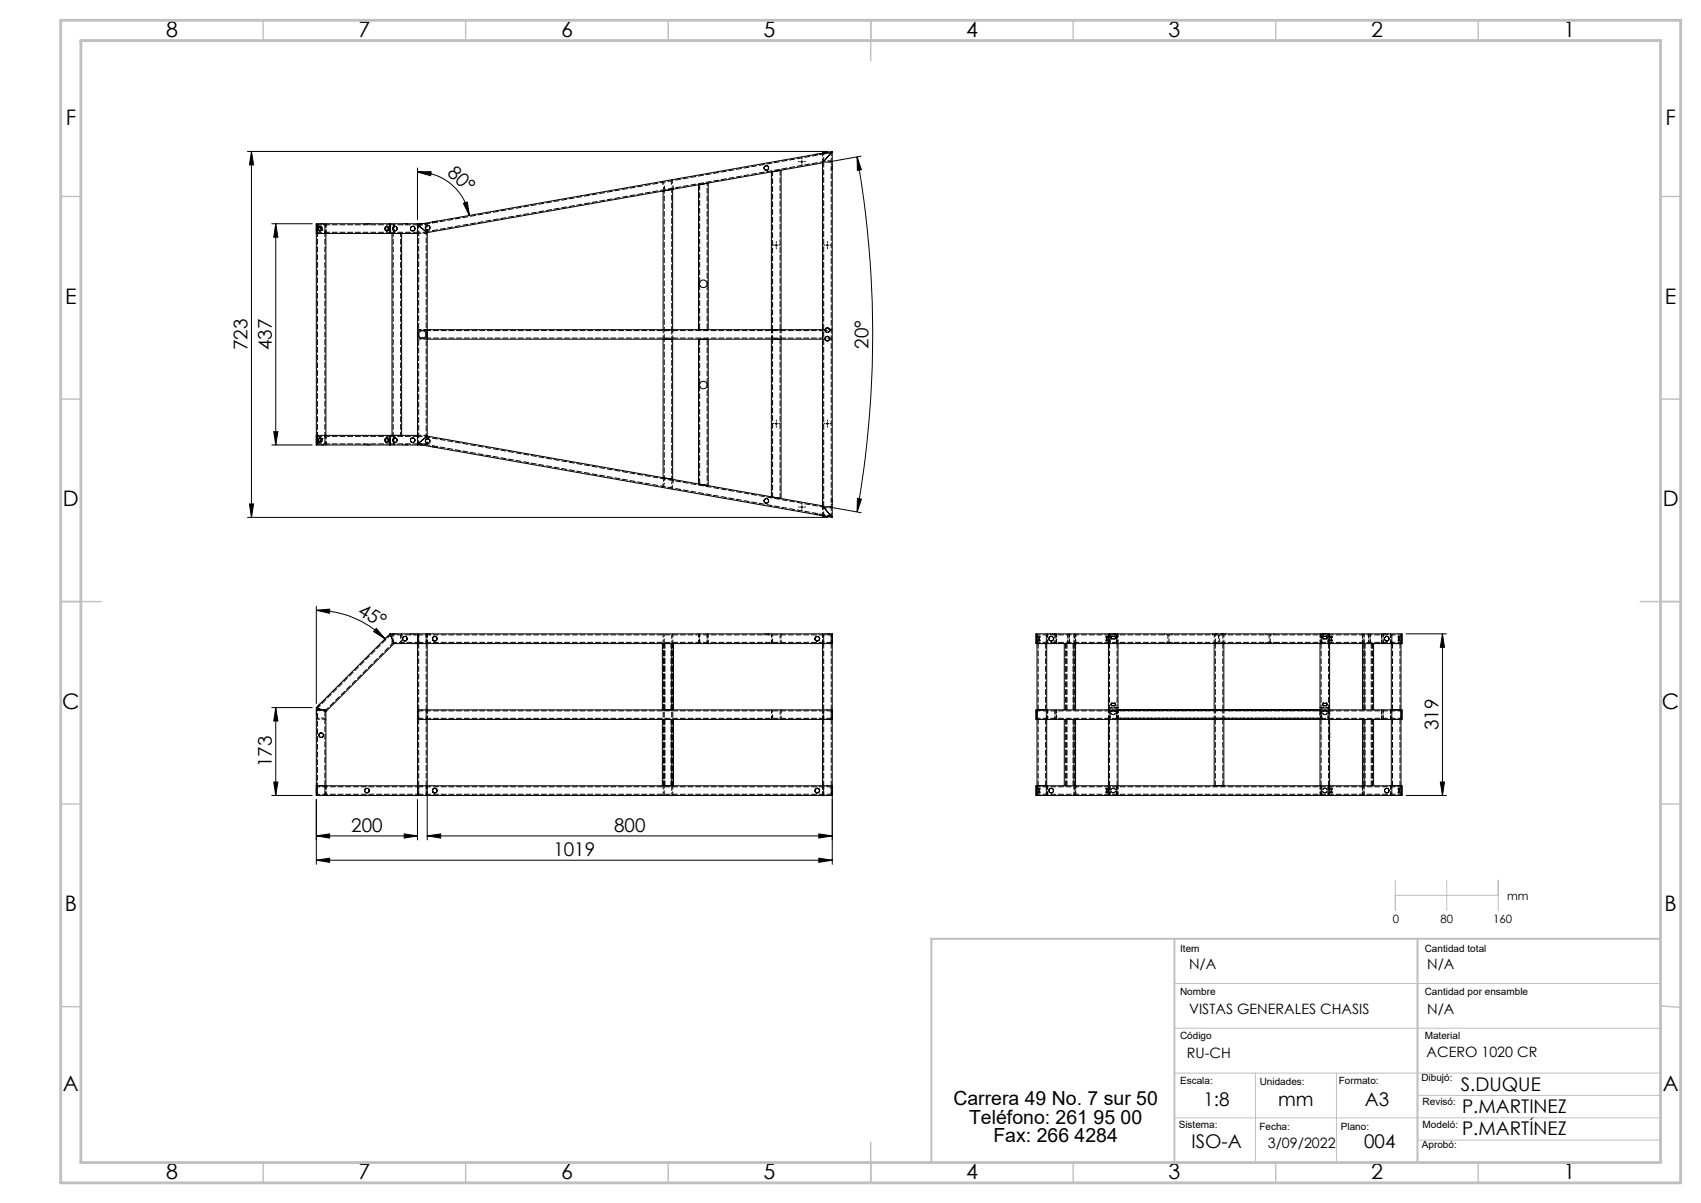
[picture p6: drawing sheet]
<svg xmlns="http://www.w3.org/2000/svg" width="420mm" height="297mm" viewBox="0 0 420 297" stroke-linecap="round" stroke-linejoin="round" font-family="sans-serif">
<g fill="none" stroke="#000" stroke-width=".25">
<path d="M61.1 37.4h143.4M62.1 37.4v90.3M62.1 37.4l.5 3.3h-1zM197.7 39.9h.6M198 39.6v.6M204.2 37.6h-1.1v.2M205.5 37.4v90.3M205.5 37.4l-102.4 18.1 2.4 1.9M205.5 37.4l-2.4 2.8M211.6 38.7l1.1 3.2-1 .1zM211.6 38.7a251.6 251.6 0 0 1 0 87.7M212.6 38.6l-8.5 1.5"/>
<path d="M67.1 55.2h10M68.1 55.2v54.7M68.1 55.2l.5 3.4h-1zM78.1 57.6h25M78.5 56.4a.41 .41 0 0 0 .3 .6 .41 .41 0 0 0 .5-.3M78.8 55.9a.53 .53 0 0 1 .5 .5 .53 .53 0 0 1-.5 .6 .69 .69 0 0 1 0-1.1zM78.9 56l.4 .5M79 55.9a.67 .67 0 0 0 0 1.1M79.3 56.7h.1M79.3 56.2h.1M79.3 56.2a.41 .41 0 0 0-.5-.3 .41 .41 0 0 0-.3 .5M80.5 57.6v49.9"/>
<path d="M95.1 56.4a.4 .4 0 0 0 .2 .6 .4 .4 0 0 0 .5-.3M95.2 56a.47 .47 0 0 1 .6 .4 .47 .47 0 0 1-.6 .5l-.2-.5zM95.5 55.9a.67 .67 0 0 0 0 1.1M95.8 56.7h.1M95.8 56.2h.1M95.8 56.2a.4 .4 0 0 0-.5-.3 .4 .4 0 0 0-.2 .5M96.3 55.2v2.4M96.8 57.6v49.9M97.2 56v.9M99.2 57.6v49.9M103.1 42.5l3.3-.1-.1 1zM103.1 42.5a13 13 0 0 1 12.8 10.7"/>
<path d="M103.1 55.2v54.7M103.1 41.5v12.8M104.2 55.2h-26.1v54.7h26.1M105.5 57.4v50.3M114.4 50.2l1-.3 .5 3.3zM172.5 45.6v35.8M174.9 45.2v36.2M190.5 42.5v38.9M192.9 42v39.4M203.1 40.2v84.7M203.1 40.2l-97.6 17.2M191.3 60.5h.7"/>
<path d="M191.7 60.2v.6M204 60.5h.6M204.3 60.2v.6M103.4 82.4v.3M104.1 83.5h.3M104.1 81.6h.3M105.2 82.4v.3M105.5 83.7h97.6M105.5 81.4h97.6M163.7 81.4v-34.2l2.4-.5v34.7M163.7 83.7v34.3l2.4 .4v-34.7M172.5 83.7v35.8l2.4 .4v-36.2"/>
<path d="M190.5 83.7v39l2.4 .4v-39.4M67.1 109.9h10M67.6 106.6h1l-.5 3.3zM78.1 107.5h25M78.5 108.7a.41 .41 0 0 0 .3 .5 .41 .41 0 0 0 .5-.2M78.8 108.2a.51 .51 0 0 1 .5 .5 .51 .51 0 0 1-.5 .5 .65 .65 0 0 1 0-1zM79 108.1a.67 .67 0 0 0 0 1.1M79.3 109h.1M79.3 108.4h.1M79.3 108.4a.41 .41 0 0 0-.5-.3 .41 .41 0 0 0-.3 .6M79.3 108.6l-.4 .5M95.1 108.7a.4 .4 0 0 0 .2 .5 .4 .4 0 0 0 .5-.2"/>
<path d="M95.3 108.2a.51 .51 0 0 1 .6 .5 .51 .51 0 0 1-.6 .5 .65 .65 0 0 1 0-1zM95.5 108.1a.67 .67 0 0 0 0 1.1M95.8 109h.1M95.8 108.4h.1M95.8 108.4a.4 .4 0 0 0-.5-.3 .4 .4 0 0 0-.2 .6M96.3 107.5v2.4M97.2 108.2v.9M105.5 107.7l-2.4 2 102.4 18M105.5 107.7l97.6 17.2M191.3 104.6h.7M191.7 104.3v.6M204 104.6h.6"/>
<path d="M204.3 104.3v.6M61.1 127.7h143.4M61.6 124.4h1l-.5 3.3zM197.7 125.2h.6M198 124.9v.6M203.1 127.3v.2h1.1M203.1 124.9l2.4 2.8M204.1 125.1l8.5 1.5M211.7 123l1 .2-1.1 3.2zM78.1 149.7v24M78.1 150.7l3.3-.3v1zM78.1 150.7a24.3 24.3 0 0 1 17 7"/>
<path d="M92.9 155.1l2.2 2.6-2.8-1.8zM96.3 156.5h109.2v56.9M96.3 156.5l1 2.4M96.3 156.5l-18.2 18.2M97.3 158.9h108.2M97.3 158.9l-16.8 16.8M103.1 156.5v39.9M105.5 158.9v16.4M107.4 157.1a.57 .57 0 0 0-.6 .6 .57 .57 0 0 0 .6 .6M163.5 158.9v16.4M165.9 158.9v16.4M166.3 158.9v16.4"/>
<path d="M201.8 157.1a.57 .57 0 0 0-.5 .6 .57 .57 0 0 0 .5 .6M203.1 158.9v16.4M255.8 156.5h90.3v2.4h-90.3zM256 158.9v16.4M258.4 158.9v16.4M262.8 158.9v16.4M265.1 158.9v16.4M265.6 158.9v16.4M273.7 158.9v16.4M276 158.9v16.4M299.8 158.9v16.4M302.2 158.9v16.4"/>
<path d="M325.9 158.9v16.4M328.3 158.9v16.4M336.4 158.9v16.4M336.8 158.9v16.4M339.2 158.9v16.4M343.5 158.9v16.4M345.9 158.9v16.4M347.2 156.5h10M356.2 156.5l.5 3.3h-1.1zM356.2 156.5v39.9M67.1 174.7h10M68.1 174.7v21.7"/>
<path d="M68.1 174.7l.5 3.3h-1zM78.1 174.7v21.7h127.4M78.1 174.7l2.4 1M80.5 175.7v18.3M103.1 175.3h102.4M103.1 177.6h102.4M105.5 177.6v16.4M163.5 177.6v16.4M165.9 177.6v16.4M166.3 177.6v16.4M203.1 177.6v16.4M255.8 175.3h90.3v2.3h-90.3z"/>
<path d="M256 177.6v16.4M258.4 177.6v16.4M262.8 177.6v16.4M265.1 177.6v16.4M265.6 177.6v16.4M273.7 177.6v16.4M276 175.2h23.8M276 177.6v16.4M299.8 177.6v16.4M302.2 175.2h23.7M302.2 177.6v16.4M325.9 177.6v16.4"/>
<path d="M328.3 177.6v16.4M336.4 177.6v16.4M336.8 177.6v16.4M339.2 177.6v16.4M343.5 177.6v16.4M345.9 177.6v16.4M67.1 196.4h10M67.6 193.1h1l-.5 3.3zM78.1 197.4v16M78.1 194h127.4M103.1 197.4v10M105.5 195v12.4"/>
<path d="M107.4 194.6a.57 .57 0 0 0-.6 .6 .57 .57 0 0 0 .6 .6M201.8 194.6a.57 .57 0 0 0-.5 .6 .57 .57 0 0 0 .5 .6M255.8 194h90.3v2.4h-90.3zM347.2 196.4h10M355.6 193.1h1.1l-.5 3.3zM78.1 206.4l3.3-.5v1zM78.1 206.4h25M78.1 212.4l3.3-.5v1zM78.1 212.4h127.4M99.8 205.9l3.3 .5-3.3 .5zM105.5 206.4l3.3-.5v1zM105.5 206.4h100"/>
<path d="M202.2 211.9l3.3 .5-3.3 .5zM202.2 205.9l3.3 .5-3.3 .5z"/>
<circle cx="97.5" cy="56.4" r=".57"/>
<circle cx="101.9" cy="56.5" r=".56"/>
<circle cx="105.6" cy="56.2" r=".57"/>
<circle cx="189.2" cy="41.5" r=".57"/>
<circle cx="173.7" cy="70.1" r=".94"/>
<circle cx="104.3" cy="82.6" r=".94"/>
<circle cx="173.7" cy="95.1" r=".94"/>
<circle cx="204.3" cy="83.6" r=".56"/>
<circle cx="204.3" cy="81.5" r=".57"/>
<circle cx="97.5" cy="108.7" r=".56"/>
<circle cx="101.9" cy="108.7" r=".55"/>
<circle cx="105.6" cy="108.9" r=".56"/>
<circle cx="189.2" cy="123.6" r=".56"/>
<circle cx="100" cy="157.7" r=".57"/>
<circle cx="107.3" cy="157.7" r=".56"/>
<circle cx="201.8" cy="157.7" r=".56"/>
<circle cx="259.6" cy="157.7" r=".57"/>
<circle cx="342.4" cy="157.7" r=".57"/>
<circle cx="79.3" cy="181.5" r=".57"/>
<circle cx="90.6" cy="195.2" r=".57"/>
<circle cx="107.3" cy="195.2" r=".56"/>
<circle cx="201.8" cy="195.2" r=".56"/>
<circle cx="259.6" cy="195.2" r=".57"/>
<circle cx="342.4" cy="195.2" r=".57"/>
</g>
<g fill="none" stroke="#000" stroke-width=".25" stroke-dasharray="15.2 1.3 1.3 1.3">
<path d="M197.4 39.9h-.3M198 39.3v-.3M198.6 39.9h.3M191.7 59.9v-.3M198 40.5v.3M204.3 59.9v-.3M191.1 60.5h-.3M191.7 61.1v.3M192.3 60.5h.3M203.7 60.5h-.3M204.3 61.1v.3M204.9 60.5h.3"/>
<path d="M191.1 104.6h-.3M191.7 104v-.3M191.7 105.2v.3M192.3 104.6h.3M203.7 104.6h-.3M204.3 104v-.3M204.3 105.2v.3M204.9 104.6h.3M197.4 125.2h-.3M198 124.6v-.3M198 125.8v.2M198.6 125.2h.3"/>
</g>
<path d="M344.5 217.3v7.5M357.2 217.3v7.5M369.9 217.3v7.5M344.5 221h25.4M290 242.8h120M290 253.9h120M290 264.9h120M290 276h120M310 264.9v22.1M330 264.9v22.1M350 270.4h60M350 281.5h60" fill="none" stroke="#c0c0c0" stroke-width=".25"/>
<g fill="none" stroke="#c0c0c0" stroke-width=".35">
<path d="M65 5v5M115 5v5M165 5v5M215 5v10M265 5v5M315 5v5M365 5v5M15 48.5h5M410 48.5h5M15 98.5h5M410 98.5h5M15 148.5h10"/>
<path d="M405 148.5h10M15 198.5h5M410 198.5h5M15 248.5h5M410 248.4l5 .3M65 287v5M115 287v5M165 287v5M215 282v10M265 287v5M315 287v5M365 287v5"/>
</g>
<path d="M290 231.8v55.2M350 231.8v55.2M410 231.8h-180v55.2" fill="none" stroke="#c0c0c0" stroke-width=".5"/>
<path d="M15 5h400v287h-400zM20 10h390v277h-390z" fill="none" stroke="#c0c0c0" stroke-width=".7"/>
<g fill="#000">
<path d="M62.1 37.4l.5 3.3h-1zM61.6 124.4h1l-.5 3.3z"/>
<path d="M68.1 55.2l.5 3.4h-1zM67.6 106.6h1l-.5 3.3z"/>
<path d="M114.4 50.2l1-.3 .5 3.3zM103.1 42.5l3.3-.1-.1 1z"/>
<path d="M211.7 123l1 .2-1.1 3.2zM211.6 38.7l1.1 3.2-1 .1z"/>
<path d="M92.9 155.1l2.2 2.6-2.8-1.8zM78.1 150.7l3.3-.3v1z"/>
<path d="M356.2 156.5l.5 3.3h-1.1zM355.6 193.1h1.1l-.5 3.3z"/>
<path d="M68.1 174.7l.5 3.3h-1zM67.6 193.1h1l-.5 3.3z"/>
<path d="M78.1 206.4l3.3-.5v1zM99.8 205.9l3.3 .5-3.3 .5z"/>
<path d="M105.5 206.4l3.3-.5v1zM202.2 205.9l3.3 .5-3.3 .5z"/>
<path d="M202.2 211.9l3.3 .5-3.3 .5zM78.1 212.4l3.3-.5v1z"/>
</g>
<g fill="none" stroke="#000" stroke-width=".25" stroke-dasharray="1.3 .6" stroke-dashoffset=".4">
<path d="M203.1 40h2.4M205.2 37.7l-101.8 17.9M79.1 55.9l.3 .1 .1 .4M79.5 56.4l-.1 .5-.3 .1M80.5 55.2v2.4M80.5 57.6v-2.4M95.6 55.9l.3 .1 .2 .4M96.1 56.4l-.2 .5-.3 .1M97.3 57.6v-2.4M97.3 55.2v2.4M103.1 57.6h2.4M105.2 57.2v25.2"/>
<path d="M163.6 44.8l.4 2.3M166.3 46.7l-.4-2.3M103.1 83.7h2.4M103.4 83.5h.8M104.2 81.6h-.8M104.4 83.5h.8M105.2 81.6h-.8M105.2 82.7v25.2M105.5 81.4h-2.4M105.5 83.5h97.6M105.5 81.6h97.6M163.7 81.4v2.3"/>
<path d="M166.1 81.4v2.3M190.5 83.7v-2.3M190.8 83.7v-2.3M192.6 83.7v-2.3M192.9 83.7v-2.3M203.1 83.7h2.4M205.5 81.4h-2.4M79.1 108.1l.3 .1 .1 .5M79.5 108.7l-.1 .4-.3 .1M80.5 109.9v-2.4M80.5 107.5v2.4M95.6 108.1l.3 .1 .2 .5"/>
<path d="M96.1 108.7l-.2 .4-.3 .1M97.3 107.5v2.4M97.3 109.9v-2.4M103.4 109.4l101.8 18M105.5 107.5h-2.4M164 118l-.4 2.3M165.9 120.7l.4-2.3M205.5 125.1h-2.4M96.8 156.5v2.4M99.2 158.9v-2.4M103.4 156.5v2.4M105.2 158.9v-2.4"/>
<path d="M105.5 156.5v2.4M105.5 158.9v-2.4M107.4 158.2l.4-.1 .1-.4M107.9 157.7l-.1-.5-.4-.1M163.7 156.5v2.4M166.1 158.9v-2.4M172.5 156.5v2.4M172.7 156.5v2.4M174.6 158.9v-2.4M174.9 158.9v-2.4M190.5 156.5v2.4M192.9 158.9v-2.4"/>
<path d="M201.8 158.2l.4-.1 .2-.4M202.4 157.7l-.2-.5-.4-.1M203.1 158.9v-2.4M203.1 156.5v2.4M256.6 157.7l-.1-.6v1.1l.1-.5M256.6 157.7l.2-.6v1.1l-.2-.5M258.7 158.9v-2.4M258.7 156.5v2.4M260.5 158.9v-2.4M260.9 156.5v2.4M263.7 158.9v-2.4M264.1 156.5v2.4"/>
<path d="M265.2 158.9v-2.4M265.6 156.5v2.4M273.2 157.7l-.1-.6v1.1l.1-.5M273.3 157.7l.1-.6v1.1l-.1-.5M273.7 158.9v-2.4M273.9 158.9v-2.4M273.9 156.5v2.4M275.9 156.5v2.4M275.9 158.9v-2.4M276.1 158.9v-2.4M299.8 156.5v2.4M302.2 158.9v-2.4"/>
<path d="M325.9 158.9v-2.4M326.1 158.9v-2.4M326.1 156.5v2.4M328.1 156.5v2.4M328.1 158.9v-2.4M328.3 156.5v2.4M328.7 157.7l-.1-.6v1.1l.1-.5M328.8 157.7l.1-.6v1.1l-.1-.5M336.4 158.9v-2.4M336.8 156.5v2.4M337.9 158.9v-2.4M338.4 156.5v2.4"/>
<path d="M341.1 158.9v-2.4M341.5 156.5v2.4M343.3 156.5v2.4M343.3 158.9v-2.4M345.4 157.7l-.1-.6v1.1l.1-.5M345.4 157.7l.1-.6v1.1l-.1-.5M78.1 177.5h2.4M80.5 175.2h-2.4M105.5 177.6v-2.4M105.5 175.2v2.4M190.5 175.2v2.4M192.9 177.6v-2.4"/>
<path d="M203.1 177.6v-2.4M203.1 175.2v2.4M258.7 177.6v-2.4M258.7 175.2v2.4M260.5 177.6v-2.4M260.9 175.2v2.4M273.7 175.7h2.4M273.7 174.7h2.4M273.9 175.2v2.4M273.9 177.6v-2.4M275.9 177.6v-2.4M275.9 175.2v2.4"/>
<path d="M276.1 174.7h-2.4M276.1 175.7h-2.4M299.8 177.6v-2.4M300.1 177.6v-2.4M301.9 177.6v-2.4M302.2 175.2h-2.4M302.2 177.6v-2.4M325.9 174.7h2.4M325.9 175.7h2.4M326.1 175.2v2.4M326.1 177.6v-2.4M328.1 177.6v-2.4"/>
<path d="M328.1 175.2v2.4M328.3 175.7h-2.4M328.3 174.7h-2.4M341.1 177.6v-2.4M341.5 175.2v2.4M343.3 175.2v2.4M343.3 177.6v-2.4M80.5 194v2.4M80.5 196.4v-2.4M105.5 196.4v-2.4M105.5 194v2.4M107.4 195.7l.4-.1 .1-.4"/>
<path d="M107.9 195.2l-.1-.5-.4-.1M163.7 194v2.4M166.1 196.4v-2.4M201.8 195.7l.4-.1 .2-.4M202.4 195.2l-.2-.5-.4-.1M203.1 194v2.4M203.1 196.4v-2.4M256.6 195.2l-.1-.6v1.1l.1-.5M256.6 195.2l.2-.6v1.1l-.2-.5M258.7 194v2.4M258.7 196.4v-2.4M265.2 196.4v-2.4"/>
<path d="M265.6 194v2.4M273.2 195.2l-.1-.6v1.1l.1-.5M273.3 195.2l.1-.6v1.1l-.1-.5M273.7 196.4v-2.4M273.9 194v2.4M273.9 196.4v-2.4M275.9 196.4v-2.4M275.9 194v2.4M276.1 194v2.4M325.9 194v2.4M326.1 196.4v-2.4M326.1 194v2.4"/>
<path d="M328.1 194v2.4M328.1 196.4v-2.4M328.3 194v2.4M328.7 195.2l-.1-.6v1.1l.1-.5M328.8 195.2l.1-.6v1.1l-.1-.5M336.4 196.4v-2.4M336.8 194v2.4M343.3 194v2.4M343.3 196.4v-2.4M345.4 195.2l-.1-.6v1.1l.1-.5M345.4 195.2l.1-.6v1.1l-.1-.5"/>
</g>
<g fill="none" stroke="#000" stroke-width=".25" stroke-dasharray="1.3 .6" stroke-dashoffset=".9">
<path d="M203.4 39.7h1.8M203.4 37.9v1.8M205.2 37.9h-1.8M78.4 57.4v-1.9M78.4 55.5v1.9M80.2 55.5v1.9M80.2 57.4v-1.9M96.4 55.5v1.9M96.4 57.4v-1.9M103.4 57.4h1.8M105.2 57.2v-1.7M105.2 55.5h-1.8"/>
<path d="M163.9 45l.3 1.8M166 46.5l-.3-1.8M164 81.6v1.9M165.9 83.5v-1.9M203.4 83.5h1.8M205.2 81.6h-1.8M78.4 107.7v1.9M78.4 109.6v-1.9M80.2 109.6v-1.9M80.2 107.7v1.9M96.4 109.6v-1.9M96.4 107.7v1.9"/>
<path d="M103.4 109.6h1.8M105.2 107.7h-1.8M105.2 109.6v-1.7M164.2 118.3l-.3 1.8M165.7 120.4l.3-1.8M203.4 125.4v1.8M203.4 127.2h1.8M205.2 125.4h-1.8M97.1 156.7v1.9M98.9 158.6v-1.9M103.4 158.6v-1.9M103.4 156.7v1.9"/>
<path d="M105.2 156.7v1.9M105.2 158.6v-1.9M164 156.7v1.9M165.9 158.6v-1.9M172.8 156.7v1.9M174.6 158.6v-1.9M190.8 156.7v1.9M192.6 158.6v-1.9M203.4 158.6v-1.9M203.4 156.7v1.9M205.2 156.7v1.9M205.2 158.6v-1.9"/>
<path d="M256.2 156.7v1.9M256.2 158.6v-1.9M258.4 158.6v-1.9M258.4 156.7v1.9M260.5 158.6v-1.9M260.9 156.7v1.9M263.7 158.6v-1.9M264 156.7v1.9M265.2 158.6v-1.9M265.6 156.7v1.9M274 156.7v1.9M274.1 158.6v-1.9"/>
<path d="M274.1 156.7v1.9M275.7 156.7v1.9M275.7 158.6v-1.9M275.8 158.6v-1.9M288.4 158.6v-1.9M288.6 156.7v1.9M300.1 156.7v1.9M300.9 158.6v-1.9M301.1 156.7v1.9M301.9 158.6v-1.9M313.4 158.6v-1.9M313.6 156.7v1.9"/>
<path d="M326.2 158.6v-1.9M326.3 158.6v-1.9M326.3 156.7v1.9M327.9 156.7v1.9M327.9 158.6v-1.9M328.1 156.7v1.9M336.4 158.6v-1.9M336.8 156.7v1.9M338 158.6v-1.9M338.3 156.7v1.9M341.2 158.6v-1.9M341.5 156.7v1.9"/>
<path d="M343.7 156.7v1.9M343.7 158.6v-1.9M345.9 158.6v-1.9M345.9 156.7v1.9M78.4 177.3h1.8M80.2 175.4h-1.8M103.4 175.5v1.8M103.4 177.3v-1.8M105.2 177.3v-1.8M105.2 175.5v1.8M190.8 175.5v1.8M192.6 177.3v-1.8"/>
<path d="M203.4 177.3v-1.8M203.4 175.5v1.8M205.2 175.5v1.8M205.2 177.3v-1.8M256.2 175.5v1.8M256.2 177.3v-1.8M258.4 177.3v-1.8M258.4 175.5v1.8M260.5 177.3v-1.8M260.9 175.5v1.8M274 175.6h1.8M274 174.8h1.8"/>
<path d="M274.1 175.5v1.8M274.1 177.3v-1.8M275.7 177.3v-1.8M275.7 175.5v1.8M275.8 174.8h-1.8M275.8 175.6h-1.8M276.1 175.7v1.8M325.9 177.5v-1.8M326.2 174.8h1.9M326.2 175.6h1.9M326.3 175.5v1.8M326.3 177.3v-1.8"/>
<path d="M327.9 177.3v-1.8M327.9 175.5v1.8M328.1 175.6h-1.9M328.1 174.8h-1.9M341.2 177.3v-1.8M341.5 175.5v1.8M343.7 175.5v1.8M343.7 177.3v-1.8M345.9 177.3v-1.8M345.9 175.5v1.8M78.4 196.1v-1.9M78.4 194.2v1.9"/>
<path d="M80.2 194.2v1.9M80.2 196.1v-1.9M103.4 194.2v1.9M103.4 196.1v-1.9M105.2 196.1v-1.9M105.2 194.2v1.9M164 194.2v1.9M165.9 196.1v-1.9M203.4 194.2v1.9M203.4 196.1v-1.9M205.2 196.1v-1.9M205.2 194.2v1.9"/>
<path d="M256.2 196.1v-1.9M256.2 194.2v1.9M258.4 194.2v1.9M258.4 196.1v-1.9M265.2 196.1v-1.9M265.6 194.2v1.9M274 196.1v-1.9M274.1 194.2v1.9M274.1 196.1v-1.9M275.7 196.1v-1.9M275.7 194.2v1.9M275.8 194.2v1.9"/>
<path d="M326.2 194.2v1.9M326.3 196.1v-1.9M326.3 194.2v1.9M327.9 194.2v1.9M327.9 196.1v-1.9M328.1 196.1v-1.9M336.4 196.1v-1.9M336.8 194.2v1.9M343.7 194.2v1.9M343.7 196.1v-1.9M345.9 196.1v-1.9M345.9 194.2v1.9"/>
</g>
<g fill="none" stroke="#000" stroke-width=".25" stroke-dasharray="1.3 .6">
<path d="M201.2 38.1h.1M201.3 38.1v.3M202.4 37.9h.1M202.4 38.2v-.3M78.1 57h.1M78.1 55.9h.1M78.1 57h.3M78.4 57.4v.2M78.4 55.9h-.3M78.7 55.2h.1M78.7 55.2v.3M79 57h.1"/>
<path d="M79.1 55.9h-.1M79.3 56.7v-.6M79.9 55.2h.1M79.9 55.5v-.3M80.2 57.4v.2M90.1 55.2h.1M90.1 55.2v.3M91.2 55.2h.1M91.2 55.5v-.3M95.5 57h.2M95.7 55.9h-.2M95.8 56.7v-.6"/>
<path d="M97.2 57.4v-.5M97.2 56v-.5M97.2 55.5v.5M97.2 56.9v.5M99.4 55.2h.1M99.4 55.2v.3M100.6 55.2h.1M100.6 55.5v-.3M103.4 55.5v.1M106.8 54.8h.1M106.8 54.8v.2M107.9 54.6h.1"/>
<path d="M107.9 54.8v-.2M192.6 42.1v39.3M205.2 41.7h.3M205.5 41.7h.1M205.5 40.6h-.3M205.5 40.6h.1M164 83.7v-.2M164 81.6v-.2M165.9 83.7v-.2M165.9 81.6v-.2M192.6 83.7v39.3M78.1 109.2h.1"/>
<path d="M78.1 108.1h.1M78.1 109.2h.3M78.4 107.5v.2M78.4 108.1h-.3M78.7 109.8v.1M78.7 109.6v.2M79 109.2h.1M79.1 108.1h-.1M79.3 108.9v-.5M79.9 109.8v-.2M79.9 109.9v-.1M80.2 107.5v.2"/>
<path d="M90.1 109.8v.1M90.1 109.6v.2M91.2 109.8v-.2M91.2 109.9v-.1M95.5 109.2h.2M95.7 108.1h-.2M95.8 108.9v-.5M97.2 107.7v.5M97.2 109.1v.5M97.2 109.6v-.5M97.2 108.2v-.5M99.4 109.8v.1"/>
<path d="M99.4 109.6v.2M100.6 109.8v-.2M100.6 109.9v-.1M103.4 109.4v.2M106.8 110.3h.1M106.8 110v.3M107.9 110.5v-.3M107.9 110.5h.1M201.3 127h-.1M201.3 126.7v.3M202.4 127.2v-.3M202.4 127.2h.1"/>
<path d="M205.2 124.5h.3M205.5 124.5h.1M205.5 123.4h-.3M205.5 123.4h.1M95.1 157.7h.1M95.1 157.7l.2 .2M95.9 156.9h.1M96.1 157.1l-.2-.2M96.8 158.9h.5M96.9 156.5h.1M96.9 156.5v.2M97.1 158.6h.1"/>
<path d="M98.1 156.5h.1M98.1 156.7v-.2M101.4 156.5h.1M101.4 156.5v.2M102.5 156.5h.1M102.5 156.7v-.2M105.1 156.5h.1M105.1 156.5v.2M106.2 156.5h.1M106.2 156.7v-.2M107.3 158.2h.1M107.4 157.1h-.1"/>
<path d="M188.7 156.5h.1M188.7 156.5v.2M189.8 156.5h.1M189.8 156.7v-.2M201.8 158.2h.1M201.8 157.1h.1M203.7 156.5h.1M203.7 156.5v.2M204.9 156.5h.1M204.9 156.7v-.2M205.2 158.2h.3M205.5 158.2h.1"/>
<path d="M205.5 157.1h-.3M205.5 157.1h.1M256.5 158.2h.2M256.5 158.2h.1M256.5 157.1h.1M256.7 157.1h-.2M259.3 156.5h.1M259.3 156.5v.2M260.5 156.5h.1M260.5 156.7v-.2M273.1 158.2h.3M273.2 158.2h.1"/>
<path d="M273.2 157.1h.1M273.4 157.1h-.3M273.7 158.2h.1M273.7 157.7v-.6M273.7 158.2v-.5M273.7 157.1h.1M273.7 158.2h.3M274 158.6v.3M274 157.1h-.3M274.1 156.5h.1M274.1 156.5v.2M274.3 156.5h.1"/>
<path d="M274.3 156.5v.2M274.3 157.3v.2M274.6 157.7h.1M275.2 157.7h.1M275.2 156.5h.3M275.2 156.5h.1M275.2 156.7v-.2M275.5 156.5h.1M275.5 156.7v-.2M275.5 157.5v-.2M275.8 158.6v.3M287.6 158.6v.3"/>
<path d="M287.6 156.5v.2M289.4 156.7v-.2M289.4 158.9v-.3M299.4 156.5h.1M299.4 156.5v.2M300.1 158.6v.3M300.1 156.5v.2M300.5 156.5h.1M300.5 156.7v-.2M301.5 156.5h.1M301.5 156.5v.2M301.9 156.7v-.2"/>
<path d="M301.9 158.9v-.3M302.6 156.5h.1M302.6 156.7v-.2M312.6 158.6v.3M312.6 156.5v.2M314.4 156.7v-.2M314.4 158.9v-.3M326.2 158.9v-.3M326.6 156.5h.1M326.6 156.5h.2M326.6 157.3v.2M326.6 156.5v.2"/>
<path d="M326.8 156.5h.1M326.8 156.5v.2M326.8 157.7h.1M327.4 157.7h.1M327.7 157.5v-.2M327.7 156.5h.1M327.7 156.7v-.2M327.9 156.5h.1M327.9 156.7v-.2M328.1 158.9v-.3M328.1 158.2h.2M328.3 157.7v-.6"/>
<path d="M328.3 158.2v-.5M328.3 158.2h.1M328.3 157.1h-.2M328.3 157.1h.1M328.6 158.2h.3M328.8 158.2h.1M328.9 157.1h-.1M328.9 157.1h-.3M341.5 156.5h.1M341.5 156.5v.2M342.7 156.5h.1M342.7 156.7v-.2"/>
<path d="M345.3 158.2h.2M345.4 157.7l.1-.6M345.5 158.2l-.1-.5M345.5 158.2h.1M345.5 157.1h.1M345.5 157.1h-.2M78.1 176.4h.1M78.1 175.9v-.6M78.1 176.4v-.5M78.1 175.3h.1M78.1 176.4h.3M78.4 175.3h-.3"/>
<path d="M78.6 174.2h.1M78.6 174.2l.1 .2M79.4 173.4h.1M79.5 173.6l-.1-.2M80.2 175.6v-.2M80.2 175.6v18.4M80.5 175.2v.5M273.7 175.2v.5M274 175.2v.4M274.3 173.8v.2M274.6 174.2h.1M275.2 174.2h.1"/>
<path d="M275.5 174v-.2M275.8 175.2v.4M276.1 175.2v.5M325.9 175.7v-.5M326.2 175.6v-.4M326.6 173.8v.2M326.8 174.2h.1M327.4 174.2h.1M327.7 174v-.2M328.1 175.6v-.4M328.3 175.7v-.5M78.1 195.7h.1"/>
<path d="M78.1 195.2v-.6M78.1 195.7v-.5M78.1 194.6h.1M78.1 195.7h.3M78.4 194.6h-.3M107.3 195.7h.1M107.4 194.6h-.1M201.8 195.7h.1M201.8 194.6h.1M205.2 195.7h.3M205.5 195.7h.1M205.5 194.6h-.3"/>
<path d="M205.5 194.6h.1M256.5 195.7h.2M256.5 195.7h.1M256.5 194.6h.1M256.7 194.6h-.2M273.1 195.7h.3M273.2 195.7h.1M273.2 194.6h.1M273.4 194.6h-.3M273.7 182h.1M273.7 195.7h.1M273.7 181.5v-.6"/>
<path d="M273.7 182v-.5M273.7 195.2v-.6M273.7 195.7v-.5M273.7 180.9h.1M273.7 182h.3M273.7 194.6h.1M273.7 195.7h.3M274 180.9h-.3M274 194.6h-.3M328.1 182h.2M328.1 195.7h.2M328.3 181.5v-.6"/>
<path d="M328.3 182v-.5M328.3 195.2v-.6M328.3 195.7v-.5M328.3 182h.1M328.3 180.9h-.2M328.3 195.7h.1M328.3 194.6h-.2M328.3 180.9h.1M328.3 194.6h.1M328.6 195.7h.3M328.8 195.7h.1M328.9 194.6h-.1"/>
<path d="M328.9 194.6h-.3M345.3 195.7h.2M345.5 195.7h.1M345.5 194.6h.1M345.5 194.6h-.2"/>
</g>
<g fill="none" stroke="#000" stroke-width=".25" stroke-dasharray="1.3 .6" stroke-dashoffset=".2">
<path d="M78.4 55.5h18M78.4 57.4h18M190.8 42.4v39M190.8 83.7v39M96.4 107.7h-18M96.4 109.6h-18M103.4 158.6h101.8M103.4 156.7h101.8M103.4 177.3h101.8M103.4 175.5h101.8M103.4 194.2h101.8M103.4 196.1h101.8"/>
<path d="M163.7 194v-35.1M164 194v-35.1M165.9 194v-35.1M166.1 194v-35.1"/>
</g>
<g fill="none" stroke="#000" stroke-width=".25" stroke-dasharray="1.3 .6" stroke-dashoffset=".6">
<path d="M201.3 38.1l1.1-.2M205.5 37.6h-1.3M78.1 57v-1.1M79.9 55.2h-1.2M91.2 55.2h-1.1M100.6 55.2h-1.2M103.4 55.6v26.8M105.5 55.2h-1.3M106.8 54.8l1.1-.2M205.5 41.7v-1.1M103.4 82.7v26.7M78.1 109.2v-1.1"/>
<path d="M79.9 109.8h-1.2M91.2 109.8h-1.1M100.6 109.8h-1.2M104.2 109.9h1.3M106.8 110.3l1.1 .2M201.3 127l1.1 .2M204.2 127.5h1.3M205.5 123.4v1.1M95.1 157.7l.8-.8M96.9 156.5h1.2M101.4 156.5h1.1M106.2 156.5h-1.1"/>
<path d="M189.8 156.5h-1.1M204.9 156.5h-1.2M205.5 157.1v1.1M260.5 156.5h-1.2M275.2 156.5h-1.1M300.5 156.5h-1.1M301.5 156.5h1.1M326.8 156.5h1.1M341.5 156.5h1.2M345.5 157.1v1.1M78.4 174.8v19.2M78.6 174.2l.8-.8"/>
<path d="M274 175.6v2M275.8 175.6v2M326.2 177.6v-2M328.1 177.6v-2M78.4 196.1h24.7M78.4 194.2h24.7M205.5 194.6v1.1"/>
</g>
<g fill="none" stroke="#000" stroke-width=".25" stroke-dasharray="1.3 .6" stroke-dashoffset=".1">
<path d="M96.4 55.5h6.7M96.4 57.4h6.7M103.1 107.7h-6.7M103.1 109.6h-6.7M97.2 158.6l-17 17M103.1 156.7h-6.7M274.9 157.1a.44 .44 0 0 0-.6 .5 .44 .44 0 0 0 .7 .3 .4 .4 0 0 0 .4-.5 .4 .4 0 0 0-.5-.3M274.9 157.7a.44 .44 0 0 1-.6-.5 .44 .44 0 0 1 .7-.3 .4 .4 0 0 1 .4 .5 .4 .4 0 0 1-.5 .3M274.9 157.7a.45 .45 0 0 1-.6-.5 .45 .45 0 0 1 .7-.3 .41 .41 0 0 1 .4 .5 .41 .41 0 0 1-.5 .3M327.1 157.1a.44 .44 0 0 0-.5 .5 .44 .44 0 0 0 .7 .3 .4 .4 0 0 0 .4-.5 .4 .4 0 0 0-.6-.3M327.1 157.7a.44 .44 0 0 1-.5-.5 .44 .44 0 0 1 .7-.3 .4 .4 0 0 1 .4 .5 .4 .4 0 0 1-.6 .3M327.1 157.7a.45 .45 0 0 1-.5-.5 .45 .45 0 0 1 .7-.3 .41 .41 0 0 1 .4 .5 .41 .41 0 0 1-.6 .3"/>
<path d="M103.4 175.2v-16.3M105.2 175.2v-16.3M163.9 175.2v-16.3M164 175.2v-16.3M164.2 175.2v-16.3M165.7 175.2v-16.3M166 175.2v-16.3M203.4 175.2v-16.3M205.2 175.2v-16.3M256.3 175.2v-16.3M258.2 175.2v-16.3M263.1 175.2v-16.3"/>
<path d="M263.2 175.2v-16.3M263.4 175.2v-16.3M265 175.2v-16.3M265.3 175.2v-16.3M274 175.2v-16.3M274.9 173.6a.44 .44 0 0 0-.6 .5 .44 .44 0 0 0 .7 .3 .4 .4 0 0 0 .4-.5 .4 .4 0 0 0-.5-.3M274.9 174.2a.44 .44 0 0 1-.6-.5 .44 .44 0 0 1 .7-.2 .4 .4 0 0 1 .4 .4 .4 .4 0 0 1-.5 .3M274.9 174.2a.45 .45 0 0 1-.6-.5 .45 .45 0 0 1 .7-.3 .41 .41 0 0 1 .4 .5 .41 .41 0 0 1-.5 .3M275.8 175.2v-16.3M300.1 175.2v-16.3M301.9 175.2v-16.3M326.2 175.2v-16.3"/>
<path d="M327.1 173.6a.44 .44 0 0 0-.5 .5 .44 .44 0 0 0 .7 .3 .4 .4 0 0 0 .4-.5 .4 .4 0 0 0-.6-.3M327.1 174.2a.44 .44 0 0 1-.5-.5 .44 .44 0 0 1 .7-.2 .4 .4 0 0 1 .4 .4 .4 .4 0 0 1-.6 .3M327.1 174.2a.45 .45 0 0 1-.5-.5 .45 .45 0 0 1 .7-.3 .41 .41 0 0 1 .4 .5 .41 .41 0 0 1-.6 .3M328.1 175.2v-16.3M336.7 175.2v-16.3M337.1 175.2v-16.3M338.6 175.2v-16.3M338.8 175.2v-16.3M338.9 175.2v-16.3M343.8 175.2v-16.3M345.7 175.2v-16.3M103.4 194v-16.4"/>
<path d="M105.2 194v-16.4M163.9 194v-16.4M164 194v-16.4M164.2 194v-16.4M165.7 194v-16.4M166 194v-16.4M203.4 194v-16.4M205.2 194v-16.4M256.3 194v-16.4M258.2 194v-16.4M263.1 194v-16.4M263.2 194v-16.4"/>
<path d="M263.4 194v-16.4M265 194v-16.4M265.3 194v-16.4M274 194v-16.4M275.8 194v-16.4M300.1 194v-16.4M301.9 194v-16.4M326.2 194v-16.4M328.1 194v-16.4M336.7 194v-16.4M337.1 194v-16.4M338.6 194v-16.4"/>
<path d="M338.8 194v-16.4M338.9 194v-16.4M343.8 194v-16.4M345.7 194v-16.4"/>
</g>
<g fill="none" stroke="#000" stroke-width=".25" stroke-dasharray="1.3 .6" stroke-dashoffset=".5">
<path d="M203.1 37.8v2.2M78.1 55.2l.8 .8M78.4 57.6v49.9M78.9 56l-.8-.8M80.2 57.6v49.9M105.5 57.4v-2.2M165.9 46.8v34.6M165.9 83.7v34.6M78.1 109.9l.8-.8M78.9 109.1l-.8 .8M97.1 107.5v-49.9M98.9 107.5v-49.9"/>
<path d="M105.5 109.9v-2.2M203.1 125.1v2.2M205.2 127.4v-89.7M103.1 158.6h-5.9M256.2 158.6h89.7M256.2 156.7h89.7M256.2 177.3h89.7M256.2 175.5h89.7M325.9 177.5h-49.8M325.9 177.3h-49.8M325.9 175.4h-49.8M256.2 196.1h89.7"/>
<path d="M256.2 194.2h89.7"/>
</g>
<path d="M203.4 39.9l-98.2 17.3M105.2 107.9l98.2 17.3M96.4 156.7l-18 18.1" fill="none" stroke="#000" stroke-width=".25" stroke-dasharray="1.3 .6" stroke-dashoffset=".3"/>
<path d="M164 47.1v34.3M174.6 45.2v24.7M164 83.7v34.3M174.6 95.2v24.6" fill="none" stroke="#000" stroke-width=".25" stroke-dasharray="1.3 .6" stroke-dashoffset=".7"/>
<path d="M172.8 45.6v24.3M172.8 95.2v24.3M203.4 125.2v-85.3" fill="none" stroke="#000" stroke-width=".25" stroke-dasharray="1.3 .6" stroke-dashoffset="-.1"/>
<path d="M172.8 70.2v11.2M174.6 70.2v11.2M172.8 83.7v11.2M174.6 83.7v11.2M274.3 175.9a.57 .57 0 0 1 .8-.5 .57 .57 0 0 1 .2 .9 .57 .57 0 0 1-1-.3v-.1M275.5 175.9a.56 .56 0 0 0-.8-.5 .56 .56 0 0 0-.2 .9 .56 .56 0 0 0 .9-.3l.1-.1M326.6 175.9a.57 .57 0 0 1 .8-.5 .57 .57 0 0 1 .1 .9 .57 .57 0 0 1-.9-.3v-.1M327.7 175.9a.56 .56 0 0 0-.8-.5 .56 .56 0 0 0-.1 .9 .56 .56 0 0 0 .9-.3v-.1M274.3 195.2a.57 .57 0 0 1 .8-.5 .57 .57 0 0 1 .2 .9 .57 .57 0 0 1-1-.3v-.1M275.5 195.2a.56 .56 0 0 0-.8-.5 .56 .56 0 0 0-.2 .9 .56 .56 0 0 0 .9-.3l.1-.1M326.6 195.2a.57 .57 0 0 1 .8-.5 .57 .57 0 0 1 .1 .9 .57 .57 0 0 1-.9-.3v-.1M327.7 195.2a.56 .56 0 0 0-.8-.5 .56 .56 0 0 0-.1 .9 .56 .56 0 0 0 .9-.3v-.1" fill="none" stroke="#000" stroke-width=".25" stroke-dasharray="1.3 .6" stroke-dashoffset="-.2"/>
<path d="M79.4 56.5l1.1 1.1M80.5 57.6l-1.1-1.1M79.4 108.6l1.1-1.1M80.5 107.5l-1.1 1.1" fill="none" stroke="#000" stroke-width=".25" stroke-dasharray="1.3 .6" stroke-dashoffset=".8"/>
<path d="M273.7 175.7v1.9M276.1 175.7v1.9M325.9 177.6v-1.9M328.3 177.6v-1.9" fill="none" stroke="#000" stroke-width=".25" stroke-dasharray="1.3 .6" stroke-dashoffset="1"/>
<g font-size="5.3">
<text x="41" y="9">8</text>
<text x="88.5" y="9">7</text>
<text x="138.5" y="9">6</text>
<text x="188.5" y="9">5</text>
<text x="238.5" y="9">4</text>
<text x="288.5" y="9">3</text>
<text x="338.5" y="9">2</text>
<text x="386" y="9">1</text>
<text x="16.2" y="30.8">F</text>
<text x="411.2" y="30.8">F</text>
<text x="16.1" y="75">E</text>
<text x="411.1" y="75">E</text>
<text x="15.5" y="125">D</text>
<text x="410.5" y="125">D</text>
<text x="15.4" y="175">C</text>
<text x="410.4" y="175">C</text>
<text x="16" y="225">B</text>
<text x="411" y="225">B</text>
<text x="15.5" y="269.3">A</text>
<text x="410.5" y="269.3">A</text>
<text x="41" y="291">8</text>
<text x="88.5" y="291">7</text>
<text x="138.5" y="291">6</text>
<text x="188.5" y="291">5</text>
<text x="238.5" y="291">4</text>
<text x="288.5" y="291">3</text>
<text x="338.5" y="291">2</text>
<text x="386" y="291">1</text>
</g>
<g font-size="4.8">
<text x="235.4" y="272.9">Carrera 49 No. 7 sur 50</text>
<text x="239.3" y="277.4">Teléfono: 261 95 00</text>
<text x="245.3" y="281.9">Fax: 266 4284</text>
</g>
<g font-size="4.7">
<text x="110.3" y="42.9" transform="rotate(44 110.3 42.9)">80°</text>
<text x="61.1" y="86.4" transform="rotate(-90 61.1 86.4)">723</text>
<text x="67.1" y="86.4" transform="rotate(-90 67.1 86.4)">437</text>
<text x="214.5" y="86.1" transform="rotate(-90 214.5 86.1)">20°</text>
<text x="88.1" y="151.5" transform="rotate(31 88.1 151.5)">45°</text>
<text x="355.2" y="180.3" transform="rotate(-90 355.2 180.3)">319</text>
<text x="67.1" y="189.4" transform="rotate(-90 67.1 189.4)">173</text>
<text x="86.7" y="205.3">200</text>
<text x="151.6" y="205.3">800</text>
<text x="136.6" y="211.3">1019</text>
<text x="360.7" y="269.2">S.DUQUE</text>
<text x="297.2" y="272.9">1:8</text>
<text x="315.6" y="272.9">mm</text>
<text x="337" y="272.9">A3</text>
<text x="361" y="274.8">P.MARTINEZ</text>
<text x="361" y="280.2">P.MARTÍNEZ</text>
<text x="294.2" y="283.5">ISO-A</text>
<text x="336.8" y="283.4">004</text>
</g>
<g font-size="3.5">
<text x="293.6" y="239.2">N/A</text>
<text x="352.4" y="239.2">N/A</text>
<text x="293.6" y="250.2">VISTAS GENERALES CHASIS</text>
<text x="352.4" y="250.2">N/A</text>
<text x="293.1" y="261.2">RU-CH</text>
<text x="352.2" y="261.1">ACERO 1020 CR</text>
<text x="313" y="283.5">3/09/2022</text>
</g>
<g font-size="2.8">
<text x="343.9" y="227.8">0</text>
<text x="355.7" y="227.8">80</text>
<text x="368.7" y="227.8">160</text>
<text x="372.2" y="222.3">mm</text>
</g>
<g font-size="2.5">
<text x="291.4" y="235.1">Item</text>
<text x="351.8" y="235.1">Cantidad total</text>
<text x="291.4" y="245.5">Nombre</text>
<text x="351.8" y="245.5">Cantidad por ensamble</text>
<text x="291.4" y="256.5">Código</text>
<text x="351.8" y="256.5">Material</text>
<text x="291.4" y="267.7">Escala:</text>
<text x="311" y="267.8">Unidades:</text>
<text x="330.6" y="267.7">Formato:</text>
<text x="351" y="267">Dibujó:</text>
<text x="351.3" y="272.9">Revisó:</text>
<text x="291" y="278.4">Sistema:</text>
<text x="311" y="279">Fecha:</text>
<text x="331.1" y="279">Plano:</text>
<text x="351.3" y="278.4">Modeló:</text>
<text x="351.1" y="283.5">Aprobó:</text>
</g>
</svg>
